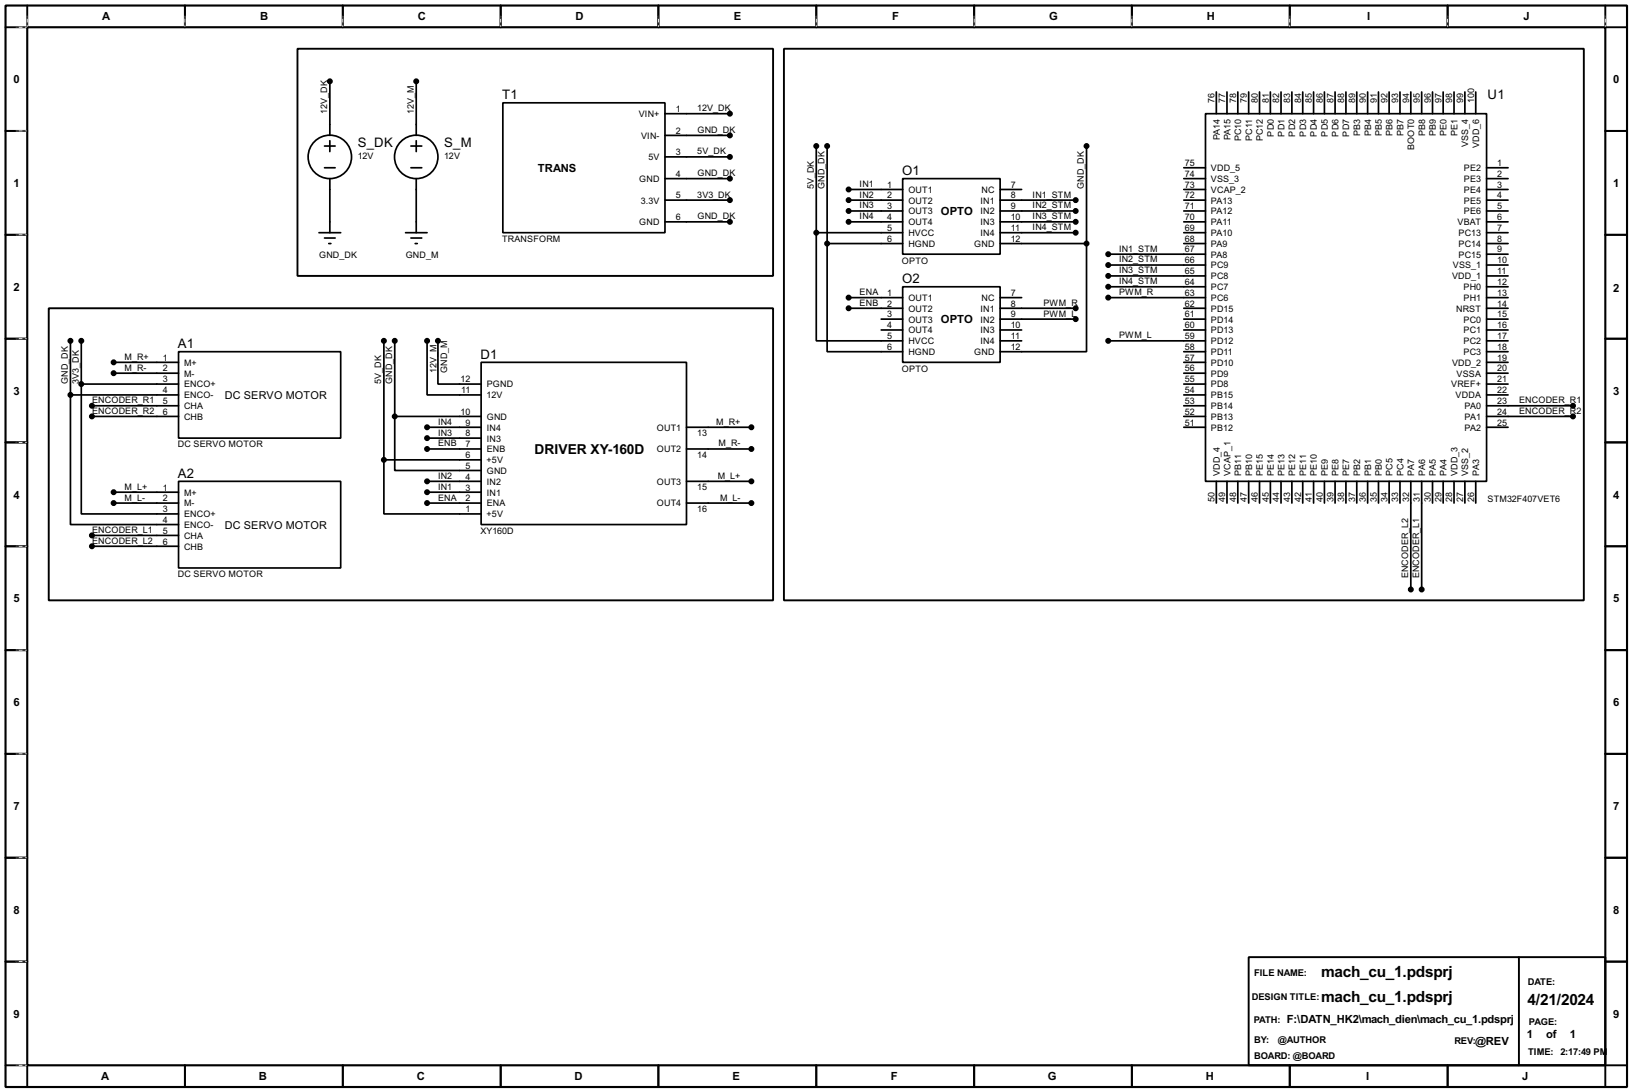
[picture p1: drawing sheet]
<svg xmlns="http://www.w3.org/2000/svg" width="383mm" height="256mm" viewBox="0 0 383 256" stroke-linecap="round" stroke-linejoin="round" font-family="sans-serif">
<path d="M1.3 1.3h381v254h-381zM6.4 6.4h370.8v243.8h-370.8z" fill="none" stroke="#000" stroke-width=".5"/>
<g fill="none" stroke="#000" stroke-width=".45">
<path d="M6.4 1.3v5.1h-5.1M43.5 1.3v5.1M69.9 11.5h111.8v53.3h-111.8zM80.6 1.3v5.1M117.7 1.3v5.1M154.7 1.3v5.1M184.2 11.5h188v129.5h-188zM191.8 1.3v5.1M228.9 1.3v5.1M266 1.3v5.1M303.1 1.3v5.1M340.2 1.3v5.1"/>
<path d="M377.2 1.3v5.1h5.1M1.3 30.8h5.1M377.2 30.8h5.1M1.3 55.2h5.1M377.2 55.2h5.1M1.3 79.6h5.1M11.5 72.4h170.2v68.6h-170.2zM377.2 79.6h5.1M1.3 103.9h5.1M377.2 103.9h5.1M1.3 128.3h5.1M377.2 128.3h5.1"/>
<path d="M1.3 152.7h5.1M377.2 152.7h5.1M1.3 177.1h5.1M377.2 177.1h5.1M1.3 201.5h5.1M377.2 201.5h5.1M1.3 225.9h5.1M293.4 224.8h83.8v25.4h-83.8zM356.9 224.8v25.4M377.2 225.9h5.1M1.3 250.2h5.1v5.1M43.5 250.2v5.1"/>
<path d="M80.6 250.2v5.1M117.7 250.2v5.1M154.7 250.2v5.1M191.8 250.2v5.1M228.9 250.2v5.1M266 250.2v5.1M303.1 250.2v5.1M340.2 250.2v5.1M382.3 250.2h-5.1v5.1"/>
</g>
<g fill="none" stroke="#fff" stroke-width=".23">
<path d="M3.9 6.4h2.3M6.4 3.9v2.3M43.5 3.9v2.3M80.6 3.9v2.3M117.7 3.9v2.3M154.7 3.9v2.3M191.8 3.9v2.3M228.9 3.9v2.3M266 3.9v2.3M303.1 3.9v2.3M340.2 3.9v2.3M377.2 3.9v2.3"/>
<path d="M3.9 30.8h2.3M3.9 55.2h2.3M3.9 79.6h2.3M3.9 103.9h2.3M3.9 128.3h2.3M3.9 152.7h2.3M3.9 177.1h2.3M3.9 201.5h2.3M3.9 225.9h2.3M3.9 250.2h2.3"/>
</g>
<g fill="none" stroke="#000" stroke-width=".23" stroke-dasharray=".5 1">
<path d="M3.9 6.4h2.3M6.4 3.9v2.3M43.5 3.9v2.3M80.6 3.9v2.3M117.7 3.9v2.3M154.7 3.9v2.3M191.8 3.9v2.3M228.9 3.9v2.3M266 3.9v2.3M303.1 3.9v2.3M340.2 3.9v2.3M377.2 3.9v2.3"/>
<path d="M3.9 30.8h2.3M3.9 55.2h2.3M3.9 79.6h2.3M3.9 103.9h2.3M3.9 128.3h2.3M3.9 152.7h2.3M3.9 177.1h2.3M3.9 201.5h2.3M3.9 225.9h2.3M3.9 250.2h2.3"/>
</g>
<g fill="none" stroke="#000" stroke-width=".4">
<path d="M77.5 19.1v12.7M97.8 19.1v12.7M76.3 39.4h2.5M76.3 34.3h2.5M77.5 33.1v2.5M96.6 39.4h2.5M96.6 34.3h2.5M97.8 33.1v2.5M118.2 24.2h38.1v30.5h-38.1zM156.3 26.7h15.2M156.3 31.8h15.2M156.3 36.9h15.2"/>
<path d="M191.8 34.3v20.4M194.4 34.3v22.9M255.3 34.3v22.9M278.2 39.4h5.1M283.3 26.7h66v86.4h-66zM285.8 21.6v5.1M288.3 21.6v5.1M290.9 21.6v5.1M293.4 21.6v5.1M296 21.6v5.1M298.5 21.6v5.1M301 21.6v5.1"/>
<path d="M303.6 21.6v5.1M306.1 21.6v5.1M308.7 21.6v5.1M311.2 21.6v5.1M313.7 21.6v5.1M316.3 21.6v5.1M318.8 21.6v5.1M321.4 21.6v5.1M323.9 21.6v5.1M326.4 21.6v5.1M329 21.6v5.1M331.5 21.6v5.1"/>
<path d="M334.1 21.6v5.1M336.6 21.6v5.1M339.1 21.6v5.1M341.7 21.6v5.1M344.2 21.6v5.1M346.8 21.6v5.1M349.3 39.4h5.1M75 54.7h5.1M76.3 55.9h2.5M77.3 57.2h.5M77.5 42v12.7M95.3 54.7h5.1"/>
<path d="M96.6 55.9h2.5M97.6 57.2h.5M97.8 42v12.7M156.3 47h15.2M156.3 52.1h15.2M156.3 42h15.2M191.8 54.7v25.4h20.3M191.8 54.7h20.3M194.4 57.2v25.4h17.7M194.4 57.2h17.7M199.4 47h12.7M199.4 49.6h12.7"/>
<path d="M199.4 52.1h12.7M199.4 44.5h12.7M212.1 42h22.9v17.7h-22.9zM235 47h17.8M235 49.6h17.8M235 52.1h17.8M235 54.7h17.8M235 44.5h5.1M235 57.2h20.3M255.3 57.2v25.4h-20.3M260.4 59.7h22.9M278.2 47h5.1"/>
<path d="M278.2 49.6h5.1M278.2 52.1h5.1M278.2 54.7h5.1M278.2 44.5h5.1M278.2 57.2h5.1M278.2 42h5.1M349.3 59.7h5.1M349.3 47h5.1M349.3 49.6h5.1M349.3 52.1h5.1M349.3 54.7h5.1M349.3 44.5h5.1"/>
<path d="M349.3 57.2h5.1M349.3 42h5.1M199.4 69.9h12.7M199.4 72.4h12.7M207.1 75h5M207.1 77.5h5M212.1 67.4h22.9v17.7h-22.9zM235 69.9h5.1M235 72.4h17.8M235 75h17.8M235 77.5h5.1M260.4 62.3h22.9"/>
<path d="M260.4 64.8h22.9M260.4 67.4h22.9M260.4 69.9h22.9M278.2 72.4h5.1M278.2 75h5.1M278.2 77.5h5.1M349.3 62.3h5.1M349.3 64.8h5.1M349.3 67.4h5.1M349.3 69.9h5.1M349.3 72.4h5.1M349.3 75h5.1"/>
<path d="M349.3 77.5h5.1M16.6 92.8v30.4h25.4M16.6 80.1v12.7M16.6 92.8h25.4M19.1 90.2v30.5h22.9M19.1 80.1v10.1M19.1 90.2h22.9M21.6 97.8h20.4M21.6 95.3h20.4M26.7 85.1h15.3M26.7 87.7h15.3M42 82.6h38.1v20.3h-38.1z"/>
<path d="M90.2 80.1v27.9M92.8 97.8v12.7h20.3M92.8 97.8h20.3M92.8 80.1v17.7M100.4 80.1v12.7h12.7M102.9 80.1v10.1h10.2M113.1 85.1h48.2v38.1h-48.2zM235 80.1h5.1M260.4 80.1h22.9M278.2 97.8h5.1M278.2 95.3h5.1M278.2 90.2h5.1"/>
<path d="M278.2 92.8h5.1M278.2 85.1h5.1M278.2 87.7h5.1M278.2 82.6h5.1M349.3 80.1h5.1M349.3 97.8h20.3M349.3 95.3h20.3M349.3 90.2h5.1M349.3 92.8h5.1M349.3 85.1h5.1M349.3 87.7h5.1M349.3 82.6h5.1"/>
<path d="M26.7 115.6h15.3M26.7 118.2h15.3M42 113.1h38.1v20.3h-38.1zM90.2 108v12.7h22.9M90.2 108h22.9M100.4 115.6h12.7M100.4 118.2h12.7M100.4 113.1h12.7M100.4 105.5h12.7M100.4 102.9h12.7M100.4 100.4h12.7M161.3 118.2h15.3"/>
<path d="M161.3 113.1h15.3M161.3 105.5h15.3M161.3 100.4h15.3M278.2 100.4h5.1M285.8 113.1v5.1M288.3 113.1v5.1M290.9 113.1v5.1M293.4 113.1v5.1M296 113.1v5.1M298.5 113.1v5.1M301 113.1v5.1M303.6 113.1v5.1"/>
<path d="M306.1 113.1v5.1M308.7 113.1v5.1M311.2 113.1v5.1M313.7 113.1v5.1M316.3 113.1v5.1M318.8 113.1v5.1M321.4 113.1v5.1M323.9 113.1v5.1M326.4 113.1v5.1M329 113.1v5.1M331.5 113.1v25.4M334.1 113.1v25.4"/>
<path d="M336.6 113.1v5.1M339.1 113.1v5.1M341.7 113.1v5.1M344.2 113.1v5.1M346.8 113.1v5.1M349.3 100.4h5.1M21.6 125.8h20.4M21.6 128.3h20.4"/>
<circle cx="77.5" cy="36.9" r="5.1"/>
<circle cx="97.8" cy="36.9" r="5.1"/>
</g>
<g fill="#000" stroke="#000" stroke-width=".4">
<circle cx="77.5" cy="19.1" r=".5"/>
<circle cx="97.8" cy="19.1" r=".5"/>
<circle cx="171.5" cy="26.7" r=".5"/>
<circle cx="171.5" cy="31.8" r=".5"/>
<circle cx="171.5" cy="36.9" r=".5"/>
<circle cx="191.8" cy="34.3" r=".5"/>
<circle cx="194.3" cy="34.3" r=".5"/>
<circle cx="255.3" cy="34.3" r=".5"/>
<circle cx="171.5" cy="42" r=".5"/>
<circle cx="171.5" cy="47" r=".5"/>
<circle cx="171.5" cy="52.1" r=".5"/>
<circle cx="191.8" cy="54.7" r=".5"/>
<circle cx="194.3" cy="57.2" r=".5"/>
<circle cx="199.4" cy="52.1" r=".5"/>
<circle cx="199.4" cy="49.6" r=".5"/>
<circle cx="199.4" cy="44.5" r=".5"/>
<circle cx="199.4" cy="47" r=".5"/>
<circle cx="252.7" cy="49.6" r=".5"/>
<circle cx="252.7" cy="52.1" r=".5"/>
<circle cx="252.7" cy="54.7" r=".5"/>
<circle cx="252.7" cy="47" r=".5"/>
<circle cx="255.3" cy="57.2" r=".5"/>
<circle cx="260.4" cy="59.7" r=".5"/>
<circle cx="199.4" cy="72.4" r=".5"/>
<circle cx="199.4" cy="69.9" r=".5"/>
<circle cx="252.7" cy="72.4" r=".5"/>
<circle cx="252.7" cy="75" r=".5"/>
<circle cx="260.4" cy="69.9" r=".5"/>
<circle cx="260.4" cy="64.8" r=".5"/>
<circle cx="260.4" cy="67.4" r=".5"/>
<circle cx="260.4" cy="62.3" r=".5"/>
<circle cx="16.5" cy="80.1" r=".5"/>
<circle cx="16.5" cy="92.8" r=".5"/>
<circle cx="19.1" cy="90.2" r=".5"/>
<circle cx="19.1" cy="80.1" r=".5"/>
<circle cx="21.6" cy="97.8" r=".5"/>
<circle cx="21.6" cy="95.3" r=".5"/>
<circle cx="26.7" cy="85.1" r=".5"/>
<circle cx="26.7" cy="87.7" r=".5"/>
<circle cx="90.2" cy="80.1" r=".5"/>
<circle cx="92.7" cy="97.8" r=".5"/>
<circle cx="92.7" cy="80.1" r=".5"/>
<circle cx="100.3" cy="80.1" r=".5"/>
<circle cx="102.9" cy="80.1" r=".5"/>
<circle cx="260.4" cy="80.1" r=".5"/>
<circle cx="369.6" cy="97.8" r=".5"/>
<circle cx="369.6" cy="95.3" r=".5"/>
<circle cx="26.7" cy="118.2" r=".5"/>
<circle cx="26.7" cy="115.6" r=".5"/>
<circle cx="90.2" cy="108" r=".5"/>
<circle cx="100.3" cy="102.9" r=".5"/>
<circle cx="100.3" cy="118.2" r=".5"/>
<circle cx="100.3" cy="113.1" r=".5"/>
<circle cx="100.3" cy="115.6" r=".5"/>
<circle cx="100.3" cy="105.5" r=".5"/>
<circle cx="100.3" cy="100.4" r=".5"/>
<circle cx="176.5" cy="105.5" r=".5"/>
<circle cx="176.5" cy="118.2" r=".5"/>
<circle cx="176.5" cy="113.1" r=".5"/>
<circle cx="176.5" cy="100.4" r=".5"/>
<circle cx="21.6" cy="125.8" r=".5"/>
<circle cx="21.6" cy="128.3" r=".5"/>
<circle cx="331.5" cy="138.5" r=".5"/>
<circle cx="334" cy="138.5" r=".5"/>
</g>
<g font-size="4.1">
<text x="310.4" y="229.5">mach_cu_1.pdsprj</text>
<text x="310.4" y="235.4">mach_cu_1.pdsprj</text>
<text x="359" y="236.1">4/21/2024</text>
</g>
<text font-size="3.6" x="125.6" y="106.6">DRIVER XY-160D</text>
<g font-size="3.5">
<text x="118" y="23.3">T1</text>
<text x="349.6" y="23.3">U1</text>
<text x="84.1" y="34.5">S_DK</text>
<text x="104.4" y="34.5">S_M</text>
<text x="212" y="41.2">O1</text>
<text x="212" y="66.6">O2</text>
<text x="41.8" y="81.8">A1</text>
<text x="112.9" y="84.3">D1</text>
<text x="41.8" y="112.3">A2</text>
</g>
<g font-size="3">
<text x="24" y="4.6">A</text>
<text x="61.1" y="4.6">B</text>
<text x="98.2" y="4.6">C</text>
<text x="135.2" y="4.6">D</text>
<text x="172.4" y="4.6">E</text>
<text x="209.6" y="4.6">F</text>
<text x="246.5" y="4.6">G</text>
<text x="283.6" y="4.6">H</text>
<text x="321.2" y="4.6">I</text>
<text x="358" y="4.6">J</text>
<text x="3.2" y="19.5">0</text>
<text x="379.1" y="19.5">0</text>
<text x="126.3" y="40.4">TRANS</text>
<text x="3.2" y="44">1</text>
<text x="379.1" y="44">1</text>
<text x="221.1" y="50.6">OPTO</text>
<text x="3.2" y="68.4">2</text>
<text x="379.1" y="68.6">2</text>
<text x="221.1" y="76">OPTO</text>
<text x="3.2" y="92.7">3</text>
<text x="379.1" y="92.7">3</text>
<text x="3.2" y="117.1">4</text>
<text x="379.1" y="117.1">4</text>
<text x="3.2" y="141.5">5</text>
<text x="379.1" y="141.5">5</text>
<text x="3.2" y="165.9">6</text>
<text x="379.1" y="165.9">6</text>
<text x="3.2" y="190.3">7</text>
<text x="379.1" y="190.3">7</text>
<text x="3.2" y="214.7">8</text>
<text x="379.1" y="214.7">8</text>
<text x="3.2" y="239.1">9</text>
<text x="379.1" y="239.1">9</text>
<text x="302.3" y="240.4">F:\DATN_HK2\mach_dien\mach_cu_1.pdsprj</text>
<text x="346.7" y="245.5">@REV</text>
<text x="358.8" y="243.9">1</text>
<text x="363.3" y="243.9">of</text>
<text x="368.9" y="243.9">1</text>
<text x="23.8" y="253.8">A</text>
<text x="60.8" y="253.8">B</text>
<text x="97.9" y="253.8">C</text>
<text x="135" y="253.8">D</text>
<text x="172.1" y="253.8">E</text>
<text x="209.3" y="253.8">F</text>
<text x="246.2" y="253.8">G</text>
<text x="283.3" y="253.8">H</text>
<text x="321" y="253.8">I</text>
<text x="357.7" y="253.8">J</text>
</g>
<g font-size="2.9">
<text x="52.8" y="93.8">DC SERVO MOTOR</text>
<text x="52.8" y="124.2">DC SERVO MOTOR</text>
</g>
<g font-size="2.5">
<text x="294.7" y="229.3">FILE NAME:</text>
<text x="359" y="231.3">DATE:</text>
<text x="294.1" y="234.9">DESIGN TITLE:</text>
<text x="294.6" y="240.2">PATH:</text>
<text x="294.7" y="245">BY:</text>
<text x="300.3" y="245">@AUTHOR</text>
<text x="341.7" y="245.3">REV:</text>
<text x="359.2" y="240.7">PAGE:</text>
<text x="294.7" y="248.7">BOARD: @BOARD</text>
<text x="359" y="247.8">TIME: 2:17:49 PM</text>
</g>
<g font-size="2.4">
<text x="76.9" y="26.7" transform="rotate(-90 76.9 26.7)">12V_DK</text>
<text x="97.2" y="26.7" transform="rotate(-90 97.2 26.7)">12V_M</text>
<text x="150.1" y="27.5">VIN+</text>
<text x="158.8" y="26.3">1</text>
<text x="163.9" y="26.1">12V_DK</text>
<text x="285.4" y="24.1" transform="rotate(-90 285.4 24.1)">76</text>
<text x="287.9" y="24.1" transform="rotate(-90 287.9 24.1)">77</text>
<text x="290.5" y="24.1" transform="rotate(-90 290.5 24.1)">78</text>
<text x="293" y="24.2" transform="rotate(-90 293 24.2)">79</text>
<text x="295.6" y="24.2" transform="rotate(-90 295.6 24.2)">80</text>
<text x="298.1" y="24.1" transform="rotate(-90 298.1 24.1)">81</text>
<text x="300.6" y="24.1" transform="rotate(-90 300.6 24.1)">82</text>
<text x="303.2" y="24.2" transform="rotate(-90 303.2 24.2)">83</text>
<text x="305.7" y="24.2" transform="rotate(-90 305.7 24.2)">84</text>
<text x="308.3" y="24.2" transform="rotate(-90 308.3 24.2)">85</text>
<text x="310.8" y="24.1" transform="rotate(-90 310.8 24.1)">86</text>
<text x="313.3" y="24.1" transform="rotate(-90 313.3 24.1)">87</text>
<text x="315.9" y="24.2" transform="rotate(-90 315.9 24.2)">88</text>
<text x="318.4" y="24.2" transform="rotate(-90 318.4 24.2)">89</text>
<text x="321" y="24.1" transform="rotate(-90 321 24.1)">90</text>
<text x="323.5" y="24.1" transform="rotate(-90 323.5 24.1)">91</text>
<text x="326" y="24.1" transform="rotate(-90 326 24.1)">92</text>
<text x="328.6" y="24.2" transform="rotate(-90 328.6 24.2)">93</text>
<text x="331.1" y="24.2" transform="rotate(-90 331.1 24.2)">94</text>
<text x="333.7" y="24.1" transform="rotate(-90 333.7 24.1)">95</text>
<text x="336.2" y="24.1" transform="rotate(-90 336.2 24.1)">96</text>
<text x="338.7" y="24.2" transform="rotate(-90 338.7 24.2)">97</text>
<text x="341.3" y="24.1" transform="rotate(-90 341.3 24.1)">98</text>
<text x="343.8" y="24.2" transform="rotate(-90 343.8 24.2)">99</text>
<text x="346.4" y="24.2" transform="rotate(-90 346.4 24.2)">100</text>
<text x="150.6" y="32.6">VIN-</text>
<text x="158.8" y="31.4">2</text>
<text x="163.9" y="31.2">GND_DK</text>
<text x="286.6" y="33" transform="rotate(-90 286.6 33)">PA14</text>
<text x="289.1" y="33" transform="rotate(-90 289.1 33)">PA15</text>
<text x="291.7" y="33.2" transform="rotate(-90 291.7 33.2)">PC10</text>
<text x="294.2" y="33.1" transform="rotate(-90 294.2 33.1)">PC11</text>
<text x="296.8" y="33.2" transform="rotate(-90 296.8 33.2)">PC12</text>
<text x="299.3" y="32.1" transform="rotate(-90 299.3 32.1)">PD0</text>
<text x="301.8" y="32.1" transform="rotate(-90 301.8 32.1)">PD1</text>
<text x="304.4" y="32.1" transform="rotate(-90 304.4 32.1)">PD2</text>
<text x="306.9" y="32.1" transform="rotate(-90 306.9 32.1)">PD3</text>
<text x="309.5" y="32.1" transform="rotate(-90 309.5 32.1)">PD4</text>
<text x="312" y="32.1" transform="rotate(-90 312 32.1)">PD5</text>
<text x="314.5" y="32.1" transform="rotate(-90 314.5 32.1)">PD6</text>
<text x="317.1" y="32.1" transform="rotate(-90 317.1 32.1)">PD7</text>
<text x="319.6" y="32" transform="rotate(-90 319.6 32)">PB3</text>
<text x="322.2" y="32" transform="rotate(-90 322.2 32)">PB4</text>
<text x="324.7" y="32" transform="rotate(-90 324.7 32)">PB5</text>
<text x="327.2" y="32" transform="rotate(-90 327.2 32)">PB6</text>
<text x="329.8" y="32" transform="rotate(-90 329.8 32)">PB7</text>
<text x="332.3" y="35.3" transform="rotate(-90 332.3 35.3)">BOOT0</text>
<text x="334.9" y="32" transform="rotate(-90 334.9 32)">PB8</text>
<text x="337.4" y="32" transform="rotate(-90 337.4 32)">PB9</text>
<text x="339.9" y="32" transform="rotate(-90 339.9 32)">PE0</text>
<text x="342.5" y="32" transform="rotate(-90 342.5 32)">PE1</text>
<text x="345" y="34.6" transform="rotate(-90 345 34.6)">VSS_4</text>
<text x="347.6" y="34.8" transform="rotate(-90 347.6 34.8)">VDD_6</text>
<text x="84.1" y="37.4">12V</text>
<text x="104.4" y="37.4">12V</text>
<text x="152.4" y="37.7">5V</text>
<text x="158.8" y="36.4">3</text>
<text x="158.8" y="41.6">4</text>
<text x="163.9" y="36.3">5V_DK</text>
<text x="163.9" y="41.3">GND_DK</text>
<text x="278.4" y="39">75</text>
<text x="278.4" y="41.6">74</text>
<text x="284.5" y="40.2">VDD_5</text>
<text x="344" y="40.2">PE2</text>
<text x="351.8" y="39">1</text>
<text x="351.8" y="41.6">2</text>
<text x="150.2" y="42.7">GND</text>
<text x="150.6" y="47.8">3.3V</text>
<text x="158.8" y="46.6">5</text>
<text x="163.9" y="46.4">3V3_DK</text>
<text x="191.2" y="44.5" transform="rotate(-90 191.2 44.5)">5V_DK</text>
<text x="193.8" y="44.5" transform="rotate(-90 193.8 44.5)">GND_DK</text>
<text x="202" y="43.9">IN1</text>
<text x="202" y="46.4">IN2</text>
<text x="208.5" y="44.1">1</text>
<text x="208.5" y="46.6">2</text>
<text x="213.4" y="45.3">OUT1</text>
<text x="213.4" y="47.8">OUT2</text>
<text x="230.4" y="47.8">IN1</text>
<text x="230.6" y="45.3">NC</text>
<text x="237.5" y="44.1">7</text>
<text x="237.5" y="46.6">8</text>
<text x="242.6" y="46.4">IN1_STM</text>
<text x="254.7" y="44.5" transform="rotate(-90 254.7 44.5)">GND_DK</text>
<text x="278.4" y="44.1">73</text>
<text x="278.4" y="46.6">72</text>
<text x="284.5" y="42.7">VSS_3</text>
<text x="284.5" y="45.3">VCAP_2</text>
<text x="284.5" y="47.8">PA13</text>
<text x="344" y="42.7">PE3</text>
<text x="344" y="45.3">PE4</text>
<text x="344" y="47.8">PE5</text>
<text x="351.8" y="44.1">3</text>
<text x="351.8" y="46.6">4</text>
<text x="150.2" y="52.9">GND</text>
<text x="158.8" y="51.7">6</text>
<text x="163.9" y="51.5">GND_DK</text>
<text x="202" y="49">IN3</text>
<text x="202" y="51.5">IN4</text>
<text x="208.5" y="49.2">3</text>
<text x="208.5" y="51.7">4</text>
<text x="213.4" y="50.4">OUT3</text>
<text x="213.4" y="52.9">OUT4</text>
<text x="230.4" y="50.4">IN2</text>
<text x="230.4" y="52.9">IN3</text>
<text x="237.5" y="49.2">9</text>
<text x="237.5" y="51.7">10</text>
<text x="242.6" y="49">IN2_STM</text>
<text x="242.6" y="51.5">IN3_STM</text>
<text x="278.4" y="49.2">71</text>
<text x="278.4" y="51.7">70</text>
<text x="284.5" y="50.4">PA12</text>
<text x="284.5" y="52.9">PA11</text>
<text x="342.5" y="52.9">VBAT</text>
<text x="344" y="50.4">PE6</text>
<text x="351.8" y="49.2">5</text>
<text x="351.8" y="51.7">6</text>
<text x="118" y="56.8">TRANSFORM</text>
<text x="208.5" y="54.3">5</text>
<text x="208.5" y="56.8">6</text>
<text x="213.4" y="55.4">HVCC</text>
<text x="213.4" y="58">HGND</text>
<text x="228.9" y="58">GND</text>
<text x="230.4" y="55.4">IN4</text>
<text x="237.5" y="54.3">11</text>
<text x="237.5" y="56.8">12</text>
<text x="242.6" y="54">IN4_STM</text>
<text x="262.9" y="59.1">IN1_STM</text>
<text x="278.4" y="54.3">69</text>
<text x="278.4" y="56.8">68</text>
<text x="278.4" y="59.3">67</text>
<text x="284.5" y="55.4">PA10</text>
<text x="284.5" y="58">PA9</text>
<text x="342.7" y="55.4">PC13</text>
<text x="342.7" y="58">PC14</text>
<text x="351.8" y="54.3">7</text>
<text x="351.8" y="56.8">8</text>
<text x="351.8" y="59.3">9</text>
<text x="75" y="60.5">GND_DK</text>
<text x="95.3" y="60.5">GND_M</text>
<text x="211.9" y="61.9">OPTO</text>
<text x="262.9" y="61.7">IN2_STM</text>
<text x="262.9" y="64.2">IN3_STM</text>
<text x="278.4" y="61.9">66</text>
<text x="278.4" y="64.4">65</text>
<text x="284.5" y="60.5">PA8</text>
<text x="284.5" y="63.1">PC9</text>
<text x="284.5" y="65.6">PC8</text>
<text x="341.2" y="65.6">VDD_1</text>
<text x="341.4" y="63.1">VSS_1</text>
<text x="342.7" y="60.5">PC15</text>
<text x="351.8" y="61.9">10</text>
<text x="351.8" y="64.4">11</text>
<text x="202" y="69.3">ENA</text>
<text x="202" y="71.8">ENB</text>
<text x="208.5" y="69.5">1</text>
<text x="208.5" y="72">2</text>
<text x="213.4" y="70.7">OUT1</text>
<text x="230.6" y="70.7">NC</text>
<text x="237.5" y="69.5">7</text>
<text x="237.5" y="72">8</text>
<text x="245.2" y="71.8">PWM_R</text>
<text x="262.9" y="66.7">IN4_STM</text>
<text x="262.9" y="69.3">PWM_R</text>
<text x="278.4" y="67">64</text>
<text x="278.4" y="69.5">63</text>
<text x="278.4" y="72">62</text>
<text x="284.5" y="68.1">PC7</text>
<text x="284.5" y="70.7">PC6</text>
<text x="343.9" y="68.1">PH0</text>
<text x="343.9" y="70.7">PH1</text>
<text x="351.8" y="67">12</text>
<text x="351.8" y="69.5">13</text>
<text x="351.8" y="72">14</text>
<text x="208.5" y="74.6">3</text>
<text x="208.5" y="77.1">4</text>
<text x="213.4" y="73.2">OUT2</text>
<text x="213.4" y="75.8">OUT3</text>
<text x="230.4" y="73.2">IN1</text>
<text x="230.4" y="75.8">IN2</text>
<text x="237.5" y="74.6">9</text>
<text x="237.5" y="77.1">10</text>
<text x="245.2" y="74.4">PWM_L</text>
<text x="278.4" y="74.6">61</text>
<text x="278.4" y="77.1">60</text>
<text x="284.5" y="73.2">PD15</text>
<text x="284.5" y="75.8">PD14</text>
<text x="342.1" y="73.2">NRST</text>
<text x="343.9" y="75.8">PC0</text>
<text x="351.8" y="74.6">15</text>
<text x="351.8" y="77.1">16</text>
<text x="208.5" y="79.7">5</text>
<text x="208.5" y="82.2">6</text>
<text x="213.4" y="78.3">OUT4</text>
<text x="213.4" y="80.8">HVCC</text>
<text x="213.4" y="83.4">HGND</text>
<text x="228.9" y="83.4">GND</text>
<text x="230.4" y="78.3">IN3</text>
<text x="230.4" y="80.8">IN4</text>
<text x="237.5" y="79.7">11</text>
<text x="237.5" y="82.2">12</text>
<text x="262.9" y="79.5">PWM_L</text>
<text x="278.4" y="79.7">59</text>
<text x="278.4" y="82.2">58</text>
<text x="284.5" y="78.3">PD13</text>
<text x="284.5" y="80.8">PD12</text>
<text x="284.5" y="83.4">PD11</text>
<text x="343.9" y="78.3">PC1</text>
<text x="343.9" y="80.8">PC2</text>
<text x="343.9" y="83.4">PC3</text>
<text x="351.8" y="79.7">17</text>
<text x="351.8" y="82.2">18</text>
<text x="29.3" y="84.5">M_R+</text>
<text x="29.3" y="87.1">M_R-</text>
<text x="38.3" y="84.7">1</text>
<text x="38.3" y="89.8">3</text>
<text x="38.3" y="87.3">2</text>
<text x="43.2" y="85.9">M+</text>
<text x="43.2" y="88.5">M-</text>
<text x="102.6" y="87.7" transform="rotate(-90 102.6 87.7)">12V_M</text>
<text x="105.1" y="87.6" transform="rotate(-90 105.1 87.6)">GND_M</text>
<text x="108.2" y="89.8">12</text>
<text x="211.9" y="87.3">OPTO</text>
<text x="278.4" y="84.7">57</text>
<text x="278.4" y="87.3">56</text>
<text x="278.4" y="89.8">55</text>
<text x="284.5" y="85.9">PD10</text>
<text x="284.5" y="88.5">PD9</text>
<text x="341.2" y="85.9">VDD_2</text>
<text x="342.2" y="88.5">VSSA</text>
<text x="351.8" y="84.7">19</text>
<text x="351.8" y="87.3">20</text>
<text x="351.8" y="89.8">21</text>
<text x="16" y="90.2" transform="rotate(-90 16 90.2)">GND_DK</text>
<text x="18.5" y="90.2" transform="rotate(-90 18.5 90.2)">3V3_DK</text>
<text x="21.6" y="94.7">ENCODER_R1</text>
<text x="38.3" y="94.9">5</text>
<text x="38.3" y="92.4">4</text>
<text x="43.2" y="91">ENCO+</text>
<text x="43.2" y="93.6">ENCO-</text>
<text x="89.6" y="90.2" transform="rotate(-90 89.6 90.2)">5V_DK</text>
<text x="92.2" y="90.2" transform="rotate(-90 92.2 90.2)">GND_DK</text>
<text x="108.4" y="92.4">11</text>
<text x="114.4" y="93.6">12V</text>
<text x="114.4" y="91">PGND</text>
<text x="278.4" y="92.4">54</text>
<text x="278.4" y="94.9">53</text>
<text x="284.5" y="91">PD8</text>
<text x="284.5" y="93.6">PB15</text>
<text x="341" y="91">VREF+</text>
<text x="342" y="93.6">VDDA</text>
<text x="351.8" y="92.4">22</text>
<text x="351.8" y="94.9">23</text>
<text x="356.9" y="94.7">ENCODER_R1</text>
<text x="21.6" y="97.2">ENCODER_R2</text>
<text x="38.3" y="97.4">6</text>
<text x="43.2" y="96.1">CHA</text>
<text x="43.2" y="98.6">CHB</text>
<text x="102.9" y="99.8">IN4</text>
<text x="108.2" y="97.4">10</text>
<text x="109.4" y="100">9</text>
<text x="114.4" y="101.2">IN4</text>
<text x="114.4" y="98.6">GND</text>
<text x="154.3" y="101.2">OUT1</text>
<text x="168.3" y="99.8">M_R+</text>
<text x="278.4" y="97.4">52</text>
<text x="278.4" y="100">51</text>
<text x="284.5" y="96.1">PB14</text>
<text x="284.5" y="98.6">PB13</text>
<text x="284.5" y="101.2">PB12</text>
<text x="344.1" y="96.1">PA0</text>
<text x="344.1" y="98.6">PA1</text>
<text x="344.1" y="101.2">PA2</text>
<text x="351.8" y="97.4">24</text>
<text x="351.8" y="100">25</text>
<text x="356.9" y="97.2">ENCODER_R2</text>
<text x="41.8" y="105.1">DC SERVO MOTOR</text>
<text x="102.9" y="104.9">ENB</text>
<text x="102.9" y="102.3">IN3</text>
<text x="109.4" y="107.6">6</text>
<text x="109.4" y="105.1">7</text>
<text x="109.4" y="102.5">8</text>
<text x="114.4" y="106.3">ENB</text>
<text x="114.4" y="103.7">IN3</text>
<text x="154.3" y="106.3">OUT2</text>
<text x="163.9" y="107.5">14</text>
<text x="163.9" y="102.4">13</text>
<text x="168.8" y="104.9">M_R-</text>
<text x="102.9" y="112.5">IN2</text>
<text x="109.4" y="112.7">4</text>
<text x="109.4" y="110.1">5</text>
<text x="114.4" y="108.8">+5V</text>
<text x="114.4" y="113.9">IN2</text>
<text x="114.4" y="111.3">GND</text>
<text x="154.3" y="113.9">OUT3</text>
<text x="168.6" y="112.5">M_L+</text>
<text x="286.6" y="111.8" transform="rotate(-90 286.6 111.8)">VDD_4</text>
<text x="289.1" y="111.8" transform="rotate(-90 289.1 111.8)">VCAP_1</text>
<text x="291.7" y="111.8" transform="rotate(-90 291.7 111.8)">PB11</text>
<text x="294.2" y="111.8" transform="rotate(-90 294.2 111.8)">PB10</text>
<text x="296.8" y="111.8" transform="rotate(-90 296.8 111.8)">PE15</text>
<text x="299.3" y="111.8" transform="rotate(-90 299.3 111.8)">PE14</text>
<text x="301.8" y="111.8" transform="rotate(-90 301.8 111.8)">PE13</text>
<text x="304.4" y="111.8" transform="rotate(-90 304.4 111.8)">PE12</text>
<text x="306.9" y="111.8" transform="rotate(-90 306.9 111.8)">PE11</text>
<text x="309.5" y="111.8" transform="rotate(-90 309.5 111.8)">PE10</text>
<text x="312" y="111.8" transform="rotate(-90 312 111.8)">PE9</text>
<text x="314.5" y="111.8" transform="rotate(-90 314.5 111.8)">PE8</text>
<text x="317.1" y="111.8" transform="rotate(-90 317.1 111.8)">PE7</text>
<text x="319.6" y="111.8" transform="rotate(-90 319.6 111.8)">PB2</text>
<text x="322.2" y="111.8" transform="rotate(-90 322.2 111.8)">PB1</text>
<text x="324.7" y="111.8" transform="rotate(-90 324.7 111.8)">PB0</text>
<text x="327.2" y="111.8" transform="rotate(-90 327.2 111.8)">PC5</text>
<text x="329.8" y="111.8" transform="rotate(-90 329.8 111.8)">PC4</text>
<text x="332.3" y="111.8" transform="rotate(-90 332.3 111.8)">PA7</text>
<text x="334.9" y="111.8" transform="rotate(-90 334.9 111.8)">PA6</text>
<text x="337.4" y="111.8" transform="rotate(-90 337.4 111.8)">PA5</text>
<text x="339.9" y="111.8" transform="rotate(-90 339.9 111.8)">PA4</text>
<text x="342.5" y="111.8" transform="rotate(-90 342.5 111.8)">VDD_3</text>
<text x="345" y="111.8" transform="rotate(-90 345 111.8)">VSS_2</text>
<text x="347.6" y="111.8" transform="rotate(-90 347.6 111.8)">PA3</text>
<text x="29.3" y="115">M_L+</text>
<text x="29.3" y="117.6">M_L-</text>
<text x="38.3" y="115.2">1</text>
<text x="38.3" y="117.8">2</text>
<text x="43.2" y="116.4">M+</text>
<text x="43.2" y="119">M-</text>
<text x="102.9" y="117.6">ENA</text>
<text x="102.9" y="115">IN1</text>
<text x="109.4" y="117.8">2</text>
<text x="109.4" y="115.2">3</text>
<text x="114.4" y="119">ENA</text>
<text x="114.4" y="116.4">IN1</text>
<text x="154.3" y="119">OUT4</text>
<text x="163.9" y="115.1">15</text>
<text x="169.2" y="117.6">M_L-</text>
<text x="285.4" y="117.9" transform="rotate(-90 285.4 117.9)">50</text>
<text x="287.9" y="117.9" transform="rotate(-90 287.9 117.9)">49</text>
<text x="290.5" y="117.9" transform="rotate(-90 290.5 117.9)">48</text>
<text x="293" y="117.9" transform="rotate(-90 293 117.9)">47</text>
<text x="295.6" y="117.9" transform="rotate(-90 295.6 117.9)">46</text>
<text x="298.1" y="117.9" transform="rotate(-90 298.1 117.9)">45</text>
<text x="300.6" y="117.9" transform="rotate(-90 300.6 117.9)">44</text>
<text x="303.2" y="117.9" transform="rotate(-90 303.2 117.9)">43</text>
<text x="305.7" y="117.9" transform="rotate(-90 305.7 117.9)">42</text>
<text x="308.3" y="117.9" transform="rotate(-90 308.3 117.9)">41</text>
<text x="310.8" y="117.9" transform="rotate(-90 310.8 117.9)">40</text>
<text x="313.3" y="117.9" transform="rotate(-90 313.3 117.9)">39</text>
<text x="315.9" y="117.9" transform="rotate(-90 315.9 117.9)">38</text>
<text x="318.4" y="117.9" transform="rotate(-90 318.4 117.9)">37</text>
<text x="321" y="117.9" transform="rotate(-90 321 117.9)">36</text>
<text x="323.5" y="117.9" transform="rotate(-90 323.5 117.9)">35</text>
<text x="326" y="117.9" transform="rotate(-90 326 117.9)">34</text>
<text x="328.6" y="117.9" transform="rotate(-90 328.6 117.9)">33</text>
<text x="331.1" y="117.9" transform="rotate(-90 331.1 117.9)">32</text>
<text x="333.7" y="117.9" transform="rotate(-90 333.7 117.9)">31</text>
<text x="336.2" y="117.9" transform="rotate(-90 336.2 117.9)">30</text>
<text x="338.7" y="117.9" transform="rotate(-90 338.7 117.9)">29</text>
<text x="341.3" y="117.9" transform="rotate(-90 341.3 117.9)">28</text>
<text x="343.8" y="117.9" transform="rotate(-90 343.8 117.9)">27</text>
<text x="346.4" y="117.9" transform="rotate(-90 346.4 117.9)">26</text>
<text x="349.5" y="117.8">STM32F407VET6</text>
<text x="21.6" y="125.2">ENCODER_L1</text>
<text x="38.3" y="120.3">3</text>
<text x="38.3" y="125.4">5</text>
<text x="38.3" y="122.8">4</text>
<text x="43.2" y="121.5">ENCO+</text>
<text x="43.2" y="124">ENCO-</text>
<text x="109.4" y="120.3">1</text>
<text x="112.9" y="125.4">XY160D</text>
<text x="114.4" y="121.5">+5V</text>
<text x="163.9" y="120.2">16</text>
<text x="21.6" y="127.7">ENCODER_L2</text>
<text x="38.3" y="127.9">6</text>
<text x="43.2" y="126.6">CHA</text>
<text x="43.2" y="129.1">CHB</text>
<text x="41.8" y="135.6">DC SERVO MOTOR</text>
<text x="330.9" y="135.9" transform="rotate(-90 330.9 135.9)">ENCODER_L2</text>
<text x="333.5" y="135.9" transform="rotate(-90 333.5 135.9)">ENCODER_L1</text>
</g>
</svg>
